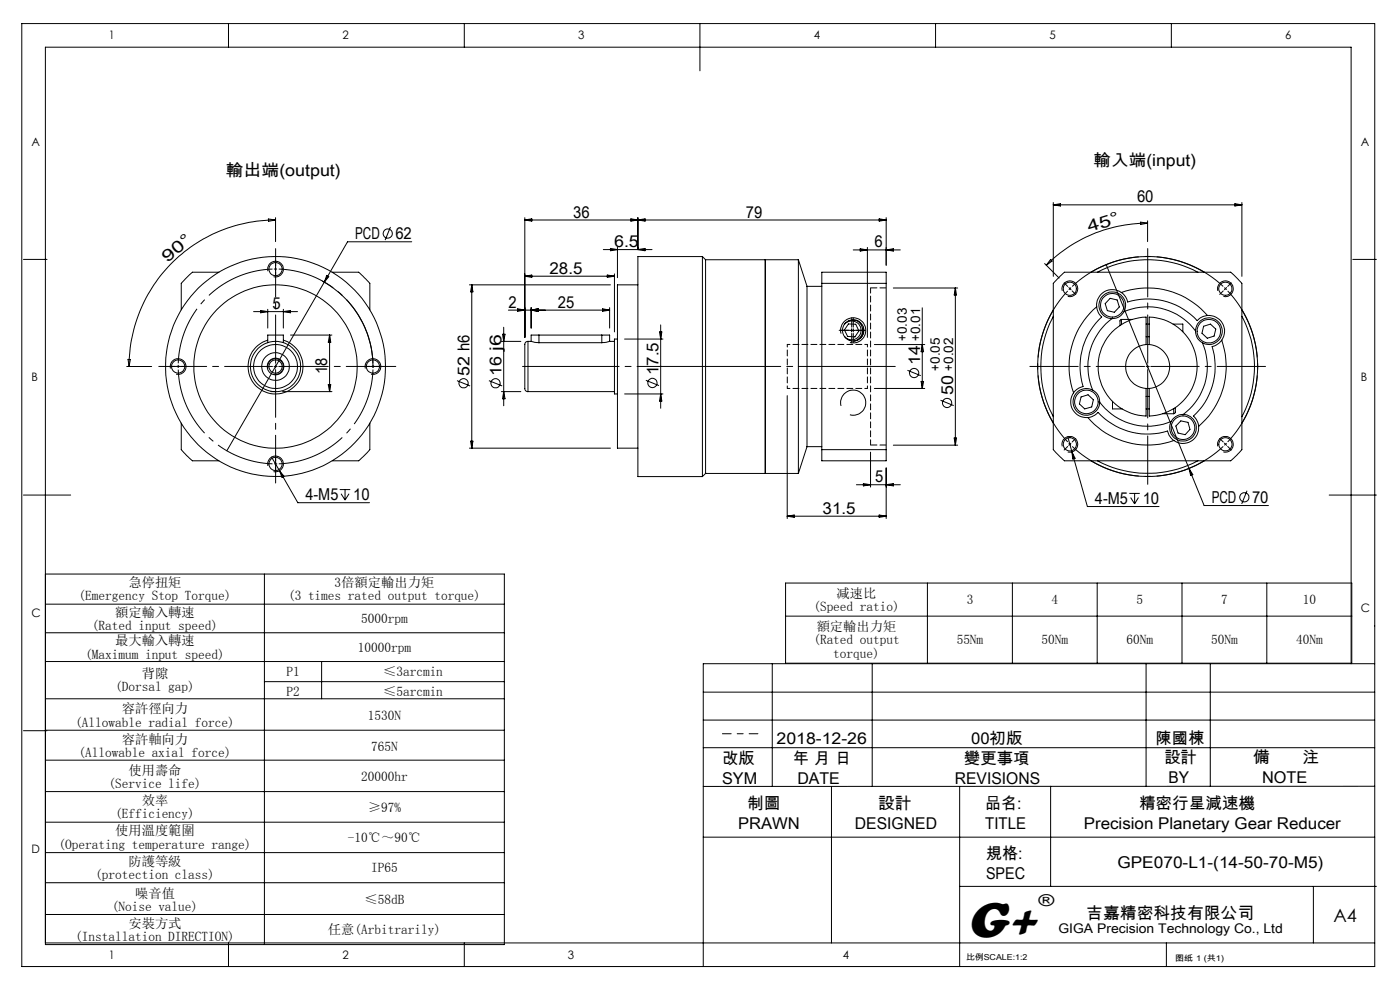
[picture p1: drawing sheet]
<svg xmlns="http://www.w3.org/2000/svg" width="297mm" height="210mm" viewBox="0 0 297 210" stroke-linecap="round" stroke-linejoin="round" font-family="sans-serif">
<g fill="none" stroke="#000" stroke-width=".21">
<path d="M4.6 5h287v200h-287zM48.5 5v5M98.5 5v5M148.5 5v10M198.5 5v5M248.5 5v5M5 55h5M46.4 57.7h-5.6l-.9 .9-1.4 1.5v5.6M56.8 57.5a1.67 1.67 0 0 1 1.5-2.1 1.67 1.67 0 0 1 1.8 1.8 1.67 1.67 0 0 1-2.1 1.5M56.9 46.5l1.6 .2-1.5 .2zM58.1 57.1h.7M58.5 46.7a31.1 31.1 0 0 0-31.1 31"/>
<path d="M58.5 46.2v5.1M58.5 56.8v.6M68.3 59.6a20.7 20.7 0 0 1 10.8 18.4M68.8 59.9l-20.7 35.7M69.3 58.4l.4 .3-.9 1.2zM70.5 57.7h5.6l.9 .9 1.5 1.5v5.6M82.8 48.1l-1.1 2.8M87.3 51.3h-13.6l-4.9 8.6M111.3 46.2v25.4M111.3 58.6h19.1M111.3 58.6l1.5-.3v.5zM111.3 46.7l1.5-.3v.5z"/>
<path d="M111.3 46.7h76.7M128 52.9h10.3M128.8 58.3l1.6 .3-1.6 .2zM129.5 52.7l1.5 .2-1.5 .3zM130.4 58.1v12.3M131 52.4v6.5M133.8 46.4l1.5 .3-1.5 .2zM135.3 46.2v6.7M135.3 52.9l1.5-.2v.5zM135.3 46.7l1.5-.3v.5zM149 54.4h-13.7v46.7h13.7M149 54.4v46.7"/>
<path d="M149 54.4l.7 .7M149.7 55.1v45.3M149.7 55.1h19.7M162.3 55.1v45.3zM169.4 55.1v45.3M169.4 55.1l1.8 5.6M181 53h10M182.5 52.8l1.5 .2-1.5 .3zM184 52.5v19.1M186.5 46.4l1.5 .3-1.5 .2zM188 53l1.5-.2v.5zM188 46.2v10.1"/>
<path d="M221.6 55.9l3.1 3.1M222.9 55l.3 .4-1.2 .9zM223.4 43v15.6M223.4 43.5h40.1M223.4 43.5l1.6-.3v.5zM224.3 59.2l1.5-1.5h35.3l.6 .6 1.8 1.8v35.3l-1.2 1.2-1.2 1.1h-35.3l-.9-.8-1.5-1.5v-35.3zM231.5 57.7a23.4 23.4 0 0 1 24 0M232.8 57.7a22.8 22.8 0 0 1 21.3 0M234.7 56.1l20.7 51.1h13.7M242 47.1l1.5 .2-1.5 .3zM243.5 47.3a30.4 30.4 0 0 0-21.5 9M243.5 46.8v4.5"/>
<path d="M262 43.2l1.5 .3-1.5 .2zM263.5 43v15.6M287 55h5M26.9 77.7h5.3M27.2 76.2l.5 .1-.3 1.4zM36.2 78.2a1.68 1.68 0 0 1 1.4-2.1 1.68 1.68 0 0 1 1.9 1.8 1.68 1.68 0 0 1-2.1 1.5M53.8 66.1h9.3M55.3 65.9l1.5 .2-1.5 .2zM56.8 72.2a5.8 5.8 0 0 0-3.1 8.9 5.8 5.8 0 0 0 9.5 0 5.8 5.8 0 0 0-3.1-8.9M56.8 72.7v-1.6h3.3v1.6M56.8 65.6v4M56.8 78.2a1.66 1.66 0 0 1 1.5-2.1 1.66 1.66 0 0 1 1.8 1.8 1.66 1.66 0 0 1-2.1 1.5"/>
<path d="M60.1 65.6v4M60.1 66.1l1.5-.2v.4zM61.6 71.1h8.8M69.9 71.1v12M69.9 71.1l.3 1.5h-.6zM77.5 78.2a1.66 1.66 0 0 1 1.5-2.1 1.66 1.66 0 0 1 1.8 1.8 1.66 1.66 0 0 1-2.1 1.5M99.6 60.4h29.9M100.1 60.4v34.7M100.1 60.4l.2 1.5h-.5zM106.4 72.4h4.1M106.6 70.9h.5l-.2 1.5zM106.9 69.4v16.7"/>
<path d="M107.8 65.8h21.5M109.8 65.5l1.5 .3-1.5 .2zM112 72.4a.93 .93 0 0 0-.7 1.4v8.4a.69 .69 0 0 0 .7 .9M112 72.4v10.7M112 72.4h.7M112.7 72.4l1.6 .3M112.7 65.3v4.3M112.7 65.8l1.5-.3v.5zM114.3 71.1h-1.6v1.3M114.3 71.1h13.4M114.3 72.7h13.4M114.3 71.1v1.6"/>
<path d="M127.7 71.1h1.6v1.3M127.7 71.1v1.6M127.8 65.5l1.5 .3-1.5 .2zM129.3 72.4l-1.6 .3M129.3 72.4h1.1M129.3 65.3v4.3M131 71.9h-.6v11.7h.6M132.5 71.9h8.2M135.3 60.4h-4.3v34.7h4.3M139.9 70.4h.5l-.2 1.5zM140.2 68.9v17.7M171.2 60.7v34"/>
<path d="M171.2 60.7h3.1M174.3 60.1v-2.4h13.7v2.4M174.3 60.1h13.7M174.3 60.1v35.3M178.4 70.8a2.67 2.67 0 0 1 2.4-3.4 2.67 2.67 0 0 1 2.9 3 2.67 2.67 0 0 1-3.4 2.3M179.1 68.8a1.99 1.99 0 0 1 2.9-.2 1.99 1.99 0 0 1 0 2.9 1.99 1.99 0 0 1-2.9-.1M180 68.7l1.5 .1 .7 1.4-.8 1.3-1.6-.1-.7-1.4zM180.1 68h1.8M180.3 70.1h1M180.7 69.7v.7M181 69.7v.7M181.6 67.9a2.36 2.36 0 0 1 1.4 2.4 2.36 2.36 0 0 1-1.7 2"/>
<path d="M183.2 69.4l-.1 1.3-.5 1M185.5 73.1h10.7M188 60.1v35.3M189.5 61.1h13.7M192.5 78.6l2.8 1.1M195.7 65.3v17.1M195.7 73.1l.2 1.5h-.5zM202.7 61.1v33.3M202.7 61.1l.2 1.5h-.5zM223.4 65.7a23.4 23.4 0 0 0 0 24.1M223.4 67.1a22.8 22.8 0 0 0 0 21.3M225.4 61.7a1.67 1.67 0 0 1 1.4-2.1 1.67 1.67 0 0 1 1.8 1.8 1.67 1.67 0 0 1-2.1 1.5"/>
<path d="M232.7 65.1a16.6 16.6 0 0 0-4.9 18.2M232.7 65.1a3.3 3.3 0 0 0 1 2.1 14.3 14.3 0 0 0-3.9 14.8 3.5 3.5 0 0 0-2 1.3M235.5 63.3l1.5 .3 .5 1.5-1.1 1.1-1.5-.3-.4-1.5zM235.9 67.6a12.7 12.7 0 0 0-4.1 15.2M237.9 62a16.7 16.7 0 0 1 18.3 4.9M237.9 62a3.3 3.3 0 0 0-3.6-.1 3.3 3.3 0 0 0-1.6 3.2M237.9 62a3.1 3.1 0 0 1 1.3 2.1 14.3 14.3 0 0 1 14.8 3.9 3.5 3.5 0 0 1 2.2-1.1M237.9 67.8l-.3 .2v1M237.9 67.8v1M237.9 67.8h2.3M238.4 66.1a12.6 12.6 0 0 1 15.2 4.1M243.1 73.1v-5.8a10.5 10.5 0 0 0-10.1 10.5 10.5 10.5 0 0 0 10.1 10.5v-5.9"/>
<path d="M243.1 73.1a4.7 4.7 0 0 0-4.3 4.6 4.7 4.7 0 0 0 4.3 4.7M243.1 73.1h.7M243.1 71.4h.7M243.1 68.7h.7M243.8 73.1a4.7 4.7 0 0 1 4.3 4.6 4.7 4.7 0 0 1-4.3 4.7M243.8 73.1v-5.8a10.5 10.5 0 0 1 10.2 10.5 10.5 10.5 0 0 1-10.2 10.5v-5.9M248.9 68.7h2v1.7M255.1 72.7a12.7 12.7 0 0 1-4.1 15.2M255.3 69.2l1.5-.5 1.1 1.1-.3 1.5-1.5 .4-1.1-1zM256.2 66.9a3.4 3.4 0 0 1 3.1 1.7 3.4 3.4 0 0 1-.1 3.6M258.3 61.7a1.67 1.67 0 0 1 1.5-2.1 1.67 1.67 0 0 1 1.8 1.8 1.67 1.67 0 0 1-2.1 1.5M259.2 72.2a16.7 16.7 0 0 1-4.9 18.2"/>
<path d="M259.2 72.2a3.7 3.7 0 0 1-2.1 1.3 14.3 14.3 0 0 1-3.9 14.8 3.5 3.5 0 0 1 1.1 2.1M263.5 65.7a23.3 23.3 0 0 1 0 24.1M263.5 67.1a22.5 22.5 0 0 1 0 21.3M38.5 89.8v5.6l1.1 1.2 1.2 1.1h5.6M56.8 98.8a1.66 1.66 0 0 1 1.5-2 1.66 1.66 0 0 1 1.8 1.8 1.66 1.66 0 0 1-2.1 1.4M57.4 83.1h1.1M57.6 97l1.7 2.9M59.3 99.9l3.9 6.7h15.2M59.3 99.9l1 1.1-.5 .3zM59.9 83.1h10.5M69.6 81.6h.6l-.3 1.5zM78.5 89.8v5.6l-.6 .6-1.8 1.7h-5.6"/>
<path d="M96.9 80.7l2.8 1.2M99.6 95.1h29.9M99.8 93.6h.5l-.2 1.5zM103.7 80.7l2.8 1.2M106.4 83.1h4.1M106.9 83.1l.2 1.5h-.5zM112 83.1h18.4M132.5 83.6h8.2M137 80.7l2.8 1.1M140.2 83.6l.2 1.5h-.5zM167 83.9v26.1M171.2 94.7l-1.8 5.7"/>
<path d="M171.2 94.7h3.1M174.3 95.4v2.3h13.7v-2.3M174.3 95.4h13.7M178.4 86.1a2.66 2.66 0 0 1 2.4-3.3 2.66 2.66 0 0 1 2.8 2.8 2.66 2.66 0 0 1-3.3 2.4M184.7 95.9v7.4M185.5 82.4h10.7M188 99.3v10.7M189.5 94.4h13.7M195.4 80.9h.5l-.2 1.5zM199.5 84.9l2.8 1.1M202.4 92.9h.5l-.2 1.5zM225.4 94.7a1.66 1.66 0 0 1 1.4-2.1 1.66 1.66 0 0 1 1.8 1.8 1.66 1.66 0 0 1-2.1 1.4"/>
<path d="M226.5 92.6l.9 3.2M226.7 94l.3 .3M227 94.3l-.3 .2M227 94.3l.2 .2M227.2 94l-.2 .3M227.4 95.8l3.3 11.6h15.2M227.4 95.8l.7 1.4-.5 .2zM227.8 83.3a3.3 3.3 0 0 0-.2 3.6 3.3 3.3 0 0 0 3.2 1.7M229.3 84.2l1.5-.5 1.2 1.1-.4 1.5-1.5 .4-1.1-1zM230.8 88.6a16.7 16.7 0 0 0 18.2 4.8M230.8 88.6a3.5 3.5 0 0 0 2.1-1.1 14.3 14.3 0 0 0 14.8 3.9 3.5 3.5 0 0 0 1.3 2M231.5 97.7a23.4 23.4 0 0 0 24 0"/>
<path d="M232.8 97.7a22.8 22.8 0 0 0 21.3 0M233.3 85.3a12.8 12.8 0 0 0 15.2 4.1M236 85.1v1.6h2.1M243.1 82.4h.7M243.1 84.1h.7M243.1 86.7h.7M246.7 87.8h2.3M249 86.7v1.1M249.3 86.5v1.1l-.3 .2M250.5 89.3l1.5 .3 .4 1.5-1 1.1-1.5-.3-.5-1.5zM252.2 99.4l.8 1.3-.4 .2zM254.3 90.4a3.3 3.3 0 0 1-1.7 3.2 3.3 3.3 0 0 1-3.6-.2"/>
<path d="M258.3 94.7a1.65 1.65 0 0 1 1.5-2.1 1.65 1.65 0 0 1 1.8 1.8 1.65 1.65 0 0 1-2.1 1.4M5 105h10M72.1 103.8h2.2M72.4 104.7l.8 1.4M73.2 103.8v2.3M74 104.7l-.8 1.4M149.7 100.4l-.7 .7M149.7 100.4h19.7M167 109.5h21M167 109.5l1.5-.3v.5zM181.7 102.8h9.3M183.2 102.6l1.5 .2-1.5 .3z"/>
<path d="M186.5 109.2l1.5 .3-1.5 .2zM188 102.8l1.5-.2v.5zM239.6 104.7h2.2M239.9 105.5l.8 1.4M240.7 104.7v2.2M241.5 105.5l-.8 1.4M264.5 104.1l-1.1 2.8M282 105h10M9.6 128.2h97.4M9.6 134.2h97.4M9.6 121.8h97.4v78.6h-97.4v-190.4h277v130.8M56.1 121.8v78.6"/>
<path d="M166.7 123.7h120.1v17h-120.1zM166.7 130.7h120.1M196.7 123.7v17M214.8 123.7v17M232.8 123.7v17M250.8 123.7v17M268.7 123.7v17M5 155h5M9.6 140.3h97.4M9.6 148.2h97.4M9.6 154.9h97.4M56.1 144.6h50.9"/>
<path d="M68.2 140.3v7.9M149.2 152.7h142.4M149.2 146.8h142.4M149.2 158.6h142.4M163.8 140.8v26M185 140.8v26M243.1 140.8v26M256.8 140.8v26M291.6 140.8h-142.4v64.2M9.6 161.2h97.4M9.6 167.9h97.4M9.6 174.4h97.4"/>
<path d="M149.2 177.6h142.4M176.4 166.8v33.2M203.6 166.8v38.2M222.9 166.8v21.2M291.6 166.8h-142.4M9.6 180.9h97.4M9.6 187.2h97.4M9.6 194h97.4M203.6 188h88.4M278.6 188v12M9.6 200h282M48.5 200v5"/>
<path d="M98.5 200v5M247.4 200v5"/>
<circle cx="58.5" cy="57.1" r="1.41"/>
<circle cx="82.3" cy="49.5" r=".97"/>
<circle cx="37.8" cy="77.7" r="1.4"/>
<circle cx="58.4" cy="77.7" r="23.3"/>
<circle cx="58.4" cy="77.7" r="4.7"/>
<circle cx="58.4" cy="77.8" r="17.3"/>
<circle cx="58.5" cy="77.7" r="2.93"/>
<circle cx="58.5" cy="77.7" r="5.3"/>
<circle cx="58.5" cy="77.7" r="1.76"/>
<circle cx="58.5" cy="77.7" r="1.4"/>
<circle cx="79.1" cy="77.7" r="1.41"/>
<circle cx="181" cy="70.1" r="2.27"/>
<circle cx="193.9" cy="79.1" r=".99"/>
<circle cx="227" cy="61.3" r="1.4"/>
<circle cx="236" cy="64.8" r="2.51"/>
<circle cx="236" cy="64.7" r="2.84"/>
<circle cx="256.4" cy="70.2" r="2.84"/>
<circle cx="256.5" cy="70.3" r="2.5"/>
<circle cx="260" cy="61.3" r="1.39"/>
<circle cx="58.4" cy="98.4" r="1.4"/>
<circle cx="98.3" cy="81.3" r=".98"/>
<circle cx="105.1" cy="81.3" r=".98"/>
<circle cx="138.4" cy="81.2" r=".98"/>
<circle cx="200.9" cy="85.5" r=".98"/>
<circle cx="227" cy="94.3" r="1.41"/>
<circle cx="230.5" cy="85.2" r="2.84"/>
<circle cx="230.5" cy="85.3" r="2.5"/>
<circle cx="251" cy="90.7" r="2.5"/>
<circle cx="251" cy="90.7" r="2.83"/>
<circle cx="260" cy="94.2" r="1.41"/>
<circle cx="264" cy="105.5" r=".98"/>
</g>
<path d="M37.8 77.7v.4M37.8 77.7v-.3M79.1 77.7v-.3M79.1 77.7v.4M227 61.2l-.3 .3M227 61.2l.2-.2M260 61.2l-.3-.2M260 61.2l.2 .3M58.5 98.4h.3M58.5 98.4h-.4M260 94.2l.2-.2M260 94.2l-.3 .3" fill="none" stroke="#000" stroke-width=".21" stroke-dasharray="30.5 1.3 1.3 1.3" stroke-linecap="butt"/>
<path d="M226.5 61.7a23.3 23.3 0 0 0 0 32.1M259.5 60.8a23.3 23.3 0 0 0-32 0M227.5 94.7a23.3 23.3 0 0 0 32 0M260.4 93.8a23.3 23.3 0 0 0 0-32.1" fill="none" stroke="#000" stroke-width=".21" stroke-dasharray="30.5 1.3 1.3 1.3" stroke-dashoffset="14.7" stroke-linecap="butt"/>
<path d="M57.8 57.1a20.7 20.7 0 0 0-20 20M37.8 78.4a20.7 20.7 0 0 0 20 20M79.1 77.1a20.7 20.7 0 0 0-20-20M59.1 98.4a20.7 20.7 0 0 0 20-20" fill="none" stroke="#000" stroke-width=".21" stroke-dasharray="30.5 1.3 1.3 1.3" stroke-dashoffset="15.6" stroke-linecap="butt"/>
<path d="M110.9 77.7h79" fill="none" stroke="#000" stroke-width=".21" stroke-dasharray="30.5 1.3 1.3 1.3" stroke-dashoffset="10"/>
<path d="M153.3 155.6h7.5" fill="none" stroke="#000" stroke-width=".21" stroke-dasharray="30.5 1.3 1.3 1.3" stroke-dashoffset="28.6"/>
<path d="M184 73.1h-17M167 82.4v-9.3M167 82.4h17M184 82.4v-9.3" fill="none" stroke="#000" stroke-width=".21" stroke-dasharray="1.3 .6" stroke-dashoffset=".7"/>
<path d="M188 61.1h-3.3M184.7 94.4h3.3" fill="none" stroke="#000" stroke-width=".21" stroke-dasharray="1.3 .6" stroke-dashoffset="-.1"/>
<path d="M184.7 61.1v33.3" fill="none" stroke="#000" stroke-width=".21" stroke-dasharray="1.3 .6" stroke-dashoffset=".2"/>
<g fill="none" stroke="#000" stroke-width=".21" stroke-dasharray="30.5 1.3 1.3 1.3">
<path d="M58.5 56.4v-1.1M58.5 57.7v1.1M37.1 77.7h-1M37.8 77.7h-.3M37.8 77.7h.3M38.5 77.7h1M58.5 77.7v-.3M58.5 77.7h-.4M58.5 77.7v.4M58.5 77.7h.3M78.5 77.7h-1.1M79.1 77.7h.4"/>
<path d="M79.1 77.7h-.3M79.8 77.7h1.1M180 70.1h-2M180.4 70.1h-2M180.7 69.4v-2M180.7 70.7v2M181 69.4v-1.9M181 70.7v2M181.4 70.1h2M181.7 70.1h1.9M226.5 60.8l-.7-.8M227 61.2l-.3-.2"/>
<path d="M227 61.2l.2 .3M227.4 61.7l.8 .8M243.5 77.7v-.3M243.5 77.7h-.4M243.5 77.7v.4M243.5 77.7h.3M259.5 61.7l-.7 .8M260 61.2l.2-.2M260 61.2l-.3 .3M260.4 60.8l.8-.8M58.5 98.4v.3M58.5 98.4v-.3"/>
<path d="M58.5 99.1v1M58.5 97.7v-1M226.5 94.7l-.7 .8M227.4 93.8l.8-.8M259.5 93.8l-.7-.8M260 94.2l.2 .3M260 94.2l-.3-.2M260.4 94.7l.8 .8"/>
</g>
<path d="M58.5 77.1v-24.4M242.8 77.7h-24.3M243.5 77.1v-24.4M243.5 78.4v24.3M244.1 77.7h24.4" fill="none" stroke="#000" stroke-width=".21" stroke-dasharray="30.5 1.3 1.3 1.3" stroke-dashoffset="20.2"/>
<path d="M57.8 77.7h-24.1" fill="none" stroke="#000" stroke-width=".21" stroke-dasharray="30.5 1.3 1.3 1.3" stroke-dashoffset="20.3"/>
<path d="M58.5 78.4v24.1" fill="none" stroke="#000" stroke-width=".21" stroke-dasharray="30.5 1.3 1.3 1.3" stroke-dashoffset="20.4"/>
<path d="M59.1 77.7h24.9" fill="none" stroke="#000" stroke-width=".21" stroke-dasharray="30.5 1.3 1.3 1.3" stroke-dashoffset="20"/>
<text font-size="11" x="205.1" y="198.7">G+</text>
<text font-size="3.9" x="282.9" y="195.5">A4</text>
<g font-size="3.5">
<text x="232" y="35.3">輸入端(input)</text>
<text x="47.9" y="37.3">輸出端(output)</text>
<text x="121.6" y="46.1">36</text>
<text x="158.2" y="46.1">79</text>
<text x="241.2" y="42.9">60</text>
<text x="75.3" y="50.8">PCD</text>
<text x="83.9" y="50.8">62</text>
<text x="130.3" y="52.4">6.5</text>
<text x="185.5" y="52.5">6</text>
<text x="231.1" y="49.2" transform="rotate(-17 231.1 49.2)">4 5 °</text>
<text x="35.6" y="55.7" transform="rotate(-40 35.6 55.7)">9 0 °</text>
<text x="116.6" y="58.1">28.5</text>
<text x="57.8" y="65.6">5</text>
<text x="107.8" y="65.3">2</text>
<text x="118.3" y="65.3">25</text>
<text x="195.2" y="77.5" transform="rotate(-90 195.2 77.5)">14</text>
<text x="69.4" y="79.4" transform="rotate(-90 69.4 79.4)">18</text>
<text x="99.6" y="79.7" transform="rotate(-90 99.6 79.7)">52 h6</text>
<text x="106.4" y="79.7" transform="rotate(-90 106.4 79.7)">16 j6</text>
<text x="139.7" y="79.6" transform="rotate(-90 139.7 79.6)">17.5</text>
<text x="202.2" y="83.8" transform="rotate(-90 202.2 83.8)">50</text>
<text x="64.8" y="106.1">4-M5</text>
<text x="74.9" y="106.1">10</text>
<text x="185.6" y="102.3">5</text>
<text x="232.3" y="106.9">4-M5</text>
<text x="242.4" y="106.9">10</text>
<text x="257.1" y="106.7">PCD</text>
<text x="265.6" y="106.7">70</text>
<text x="174.5" y="109">31.5</text>
<text x="220.3" y="192.2">®</text>
<text x="230.5" y="194.8">吉嘉精密科技有限公司</text>
</g>
<g font-size="3.4">
<text x="164.8" y="157.8">2018-12-26</text>
<text x="206" y="157.8">00初版</text>
<text x="245.2" y="157.8">陳國棟</text>
<text x="247" y="161.8">設計</text>
<text x="265.8" y="161.8">備</text>
<text x="276.3" y="161.8">注</text>
<text x="153.2" y="162.1">改版</text>
<text x="153.2" y="166.4">SYM</text>
<text x="168.2" y="162.1">年 月 日</text>
<text x="169.2" y="166.4">DATE</text>
<text x="202.6" y="166.4">REVISIONS</text>
<text x="204.5" y="162.1">變更事項</text>
<text x="247.9" y="166.1">BY</text>
<text x="267.7" y="166.1">NOTE</text>
<text x="158.5" y="171.6">制圖</text>
<text x="186.3" y="171.6">設計</text>
<text x="209" y="171.6">品名:</text>
<text x="241.6" y="171.6">精密行星減速機</text>
<text x="156.6" y="175.9">PRAWN</text>
<text x="181.4" y="175.9">DESIGNED</text>
<text x="209" y="175.9">TITLE</text>
<text x="229.9" y="175.9">Precision Planetary Gear Reducer</text>
<text x="209.2" y="182.2">規格:</text>
<text x="237" y="184.1">GPE070-L1-(14-50-70-M5)</text>
<text x="209.2" y="186.5">SPEC</text>
</g>
<g font-size="2.8">
<text x="192.4" y="72.3" transform="rotate(-90 192.4 72.3)">+0.03</text>
<text x="195.2" y="72.3" transform="rotate(-90 195.2 72.3)">+0.01</text>
<text x="199.4" y="78.6" transform="rotate(-90 199.4 78.6)">+0.05</text>
<text x="202.2" y="78.6" transform="rotate(-90 202.2 78.6)">+0.02</text>
<text x="27.2" y="124.6">急停扭矩</text>
<text x="71" y="124.6">3倍額定輸出力矩</text>
<text x="16.7" y="127.4">(Emergency Stop Torque)</text>
<text x="24.4" y="130.8">額定輸入轉速</text>
<text x="61.1" y="127.4">(3 times rated output torque)</text>
<text x="172.5" y="129.6">(Speed ratio)</text>
<text x="177.5" y="126.8">减速比</text>
<text x="205.1" y="128.2">3</text>
<text x="223.1" y="128.2">4</text>
<text x="241.1" y="128.2">5</text>
<text x="259.1" y="128.2">7</text>
<text x="276.4" y="128.2">10</text>
<text x="19.5" y="133.6">(Rated input speed)</text>
<text x="24.4" y="136.9">最大輸入轉速</text>
<text x="76.6" y="132.2">5000rpm</text>
<text x="172.5" y="136.7">(Rated output</text>
<text x="173.3" y="133.9">額定輸出力矩</text>
<text x="203" y="136.7">55Nm</text>
<text x="221" y="136.7">50Nm</text>
<text x="239" y="136.7">60Nm</text>
<text x="257" y="136.7">50Nm</text>
<text x="275" y="136.7">40Nm</text>
<text x="18.1" y="139.7">(Maximum input speed)</text>
<text x="30.1" y="143.9">背隙</text>
<text x="60.8" y="143.5">P1</text>
<text x="75.9" y="138.3">10000rpm</text>
<text x="81.3" y="143.5">≤3arcmin</text>
<text x="176.8" y="139.5">torque)</text>
<text x="24.4" y="146.7">(Dorsal gap)</text>
<text x="60.8" y="147.6">P2</text>
<text x="81.3" y="147.6">≤5arcmin</text>
<text x="16" y="154.1">(Allowable radial force)</text>
<text x="25.8" y="151.3">容許徑向力</text>
<text x="78" y="152.7">1530N</text>
<text x="16.7" y="160.7">(Allowable axial force)</text>
<text x="25.8" y="157.8">容許軸向力</text>
<text x="78.7" y="159.2">765N</text>
<text x="23" y="167.2">(Service life)</text>
<text x="27.2" y="164.4">使用壽命</text>
<text x="76.6" y="165.8">20000hr</text>
<text x="24.4" y="173.6">(Efficiency)</text>
<text x="30.1" y="170.7">效率</text>
<text x="78" y="172.2">≥97%</text>
<text x="24.4" y="177.2">使用溫度範圍</text>
<text x="73.8" y="178.6">-10℃～90℃</text>
<text x="12.4" y="180">(Operating temperature range)</text>
<text x="27.2" y="183.6">防護等級</text>
<text x="78.7" y="185.1">IP65</text>
<text x="20.2" y="186.5">(protection class)</text>
<text x="28.7" y="190.4">噪音值</text>
<text x="77.3" y="191.8">≤58dB</text>
<text x="23.7" y="193.2">(Noise value)</text>
<text x="27.2" y="196.8">安裝方式</text>
<text x="224.5" y="197.8">GIGA Precision Technology Co., Ltd</text>
<text x="16" y="199.6">(Installation DIRECTION)</text>
<text x="69.6" y="198.2">任意(Arbitrarily)</text>
</g>
<g font-size="2.5">
<text x="23.1" y="8.4">1</text>
<text x="72.7" y="8.4">2</text>
<text x="122.7" y="8.4">3</text>
<text x="172.7" y="8.4">4</text>
<text x="222.7" y="8.4">5</text>
<text x="272.7" y="8.4">6</text>
<text x="6.7" y="30.9">A</text>
<text x="288.7" y="30.9">A</text>
<text x="6.7" y="80.9">B</text>
<text x="288.7" y="80.9">B</text>
<text x="6.7" y="130.9">C</text>
<text x="288.7" y="129.9">C</text>
<text x="6.7" y="180.9">D</text>
<text x="23.1" y="203.4">1</text>
<text x="72.7" y="203.4">2</text>
<text x="120.5" y="203.4">3</text>
<text x="178.8" y="203.4">4</text>
</g>
<g font-size="1.7">
<text x="204.9" y="203.7">比例SCALE:1:2</text>
<text x="249.3" y="203.8">图纸 1 (共1)</text>
</g>
</svg>
